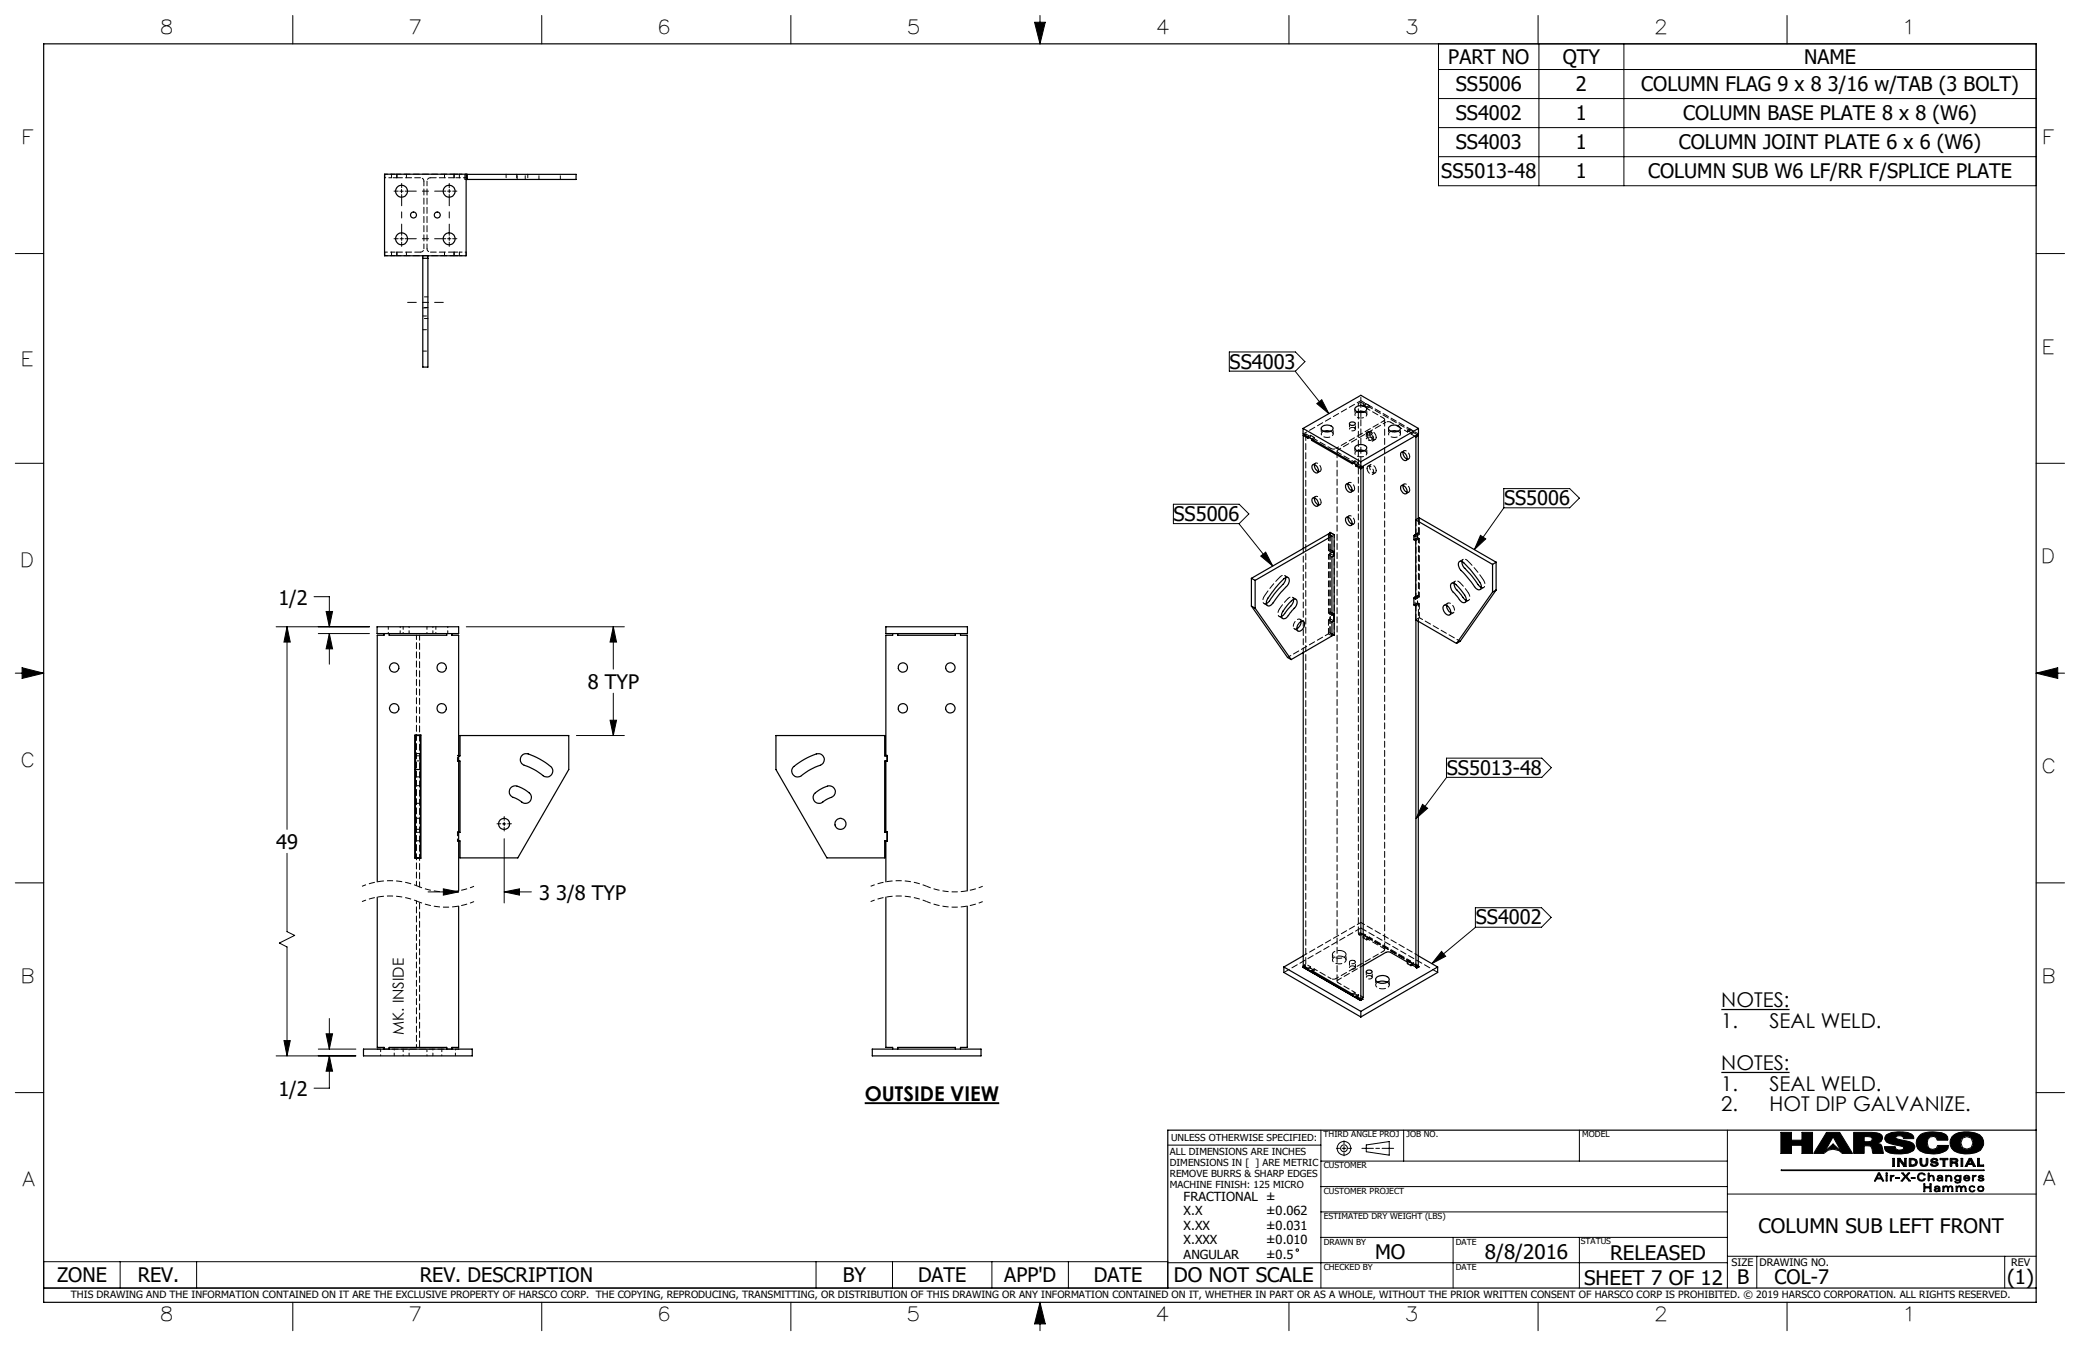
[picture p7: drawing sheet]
<svg xmlns="http://www.w3.org/2000/svg" width="432mm" height="279mm" viewBox="0 0 432 279" stroke-linecap="round" stroke-linejoin="round" font-family="sans-serif">
<g fill="none" stroke="#000" stroke-width=".21">
<path d="M60.8 3.2v5.9M112.5 3.2v5.9M164.2 3.2v5.9M214.8 4.6h2.2l-1.1 4.5zM215.9 3.2v5.9M267.6 3.2v5.9M298.6 9.1h124.1v29.5h-124.1zM298.6 14.4h124.1M319.3 3.2v5.9M319.5 9.1v29.5M337.1 9.1v29.5M371 3.2v5.9"/>
<path d="M83 39.7h.7M83.4 39.3v.7M298.6 20.5h124.1M298.6 26.5h124.1M298.6 32.5h124.1M3.2 52.6h5.9M422.7 52.6h5.9M255.2 73.1h13.7l2 2-2 1.9h-13.7zM268.9 77.1l7 8.8M3.2 96.2h5.9M273.4 83.8l1-.8 1.5 2.9zM422.7 96.2h5.9"/>
<path d="M243.6 104.7h13.6l2.1 2-2.1 2h-13.6zM257.2 108.8l7 8.7M261.7 115.4l1-.8 1.5 2.9zM307.3 111.1l1.1 .8-2.3 2.2zM312.2 101.4h13.7l2 2-2 2h-13.7zM312.2 105.4l-6.1 8.7M3.2 139.7h5.9M4.6 138.6l4.5 1.1-4.5 1.1zM57.3 130.1h19.4M59.6 130.1l.7 3.2h-1.4zM59.6 130.1v42.1M65.2 123.9h3.2v6.2"/>
<path d="M66.1 131.5h10.6M67.7 126.9h1.3l-.6 3.2zM68.4 131.5v6.4M68.4 131.5l.6 3.2h-1.3zM96.8 130.1h32.8M127.3 130.1l.7 3.2h-1.4zM127.3 130.1v8.8M422.7 139.7h5.9M422.7 139.7l4.5-1.1v2.2zM119.7 152.7h9.9M126.6 149.5h1.4l-.7 3.2zM127.3 143.9v8.8"/>
<path d="M300.3 157.4h19.8l2 1.9-2 2.1h-19.8zM59.6 177.1v16.3l1.6 .8-3.2 1.6 1.6 .8v22.6M104.3 171h.7M104.7 170.7v.7M104.7 174.1v13.3M295.3 167l1.1 .8-2.5 2.1zM300.3 161.4l-6.4 8.5M3.2 183.3h5.9M88.9 185.1h6.3M92 184.5l3.2 .6-3.2 .7zM104.7 185.1l3.1-.6v1.3zM104.7 185.1h5.6"/>
<path d="M299.3 197.5l.8 1-2.8 1.5zM306.3 188.4h13.7l2 2-2 2.1h-13.7zM306.3 192.5l-9 7.5M422.7 183.3h5.9M57.3 219.2h16.6M58.9 216h1.4l-.7 3.2zM66.1 217.8h7.8M67.7 214.6h1.3l-.6 3.2zM68.4 219.2v6.7h-3.2M68.4 211.4v6.4M68.4 219.2l.6 3.2h-1.3zM3.2 226.8h5.9"/>
<path d="M242.4 237.7h31.8M274.2 234.6v32.8M277.4 238.4h.7M278.6 238.4h.8M279 236.8v.7M279 238v.8M279 239.3v.6M279.9 238.4h.7M282.7 238.4h2.4M283.6 237.7l4.8-.7v2.8l-4.8-.7zM285.6 238.4h.8M286.9 238.4h2.4"/>
<path d="M291.4 234.6v6.4M327.9 234.6v6.4M358.6 234.6v32.8M369.7 235.1h2.2v1.6h2.2v-1.6h2.2v4.3h-2.2v-1.7h-2.2v1.7h-2.2zM379.2 235.1h2.7l2.7 4.3h-2.2a2.5 2.5 0 0 0-3.8 0h-2.1zM380.5 236l1.7 3-1.7-1.5-1.7 1.5zM384.8 235.1h3.7l1.7 .2 .5 .4 .1 .6-.3 .7-.8 .3 .7 .2 .3 .4 .3 1.5h-2.2l-.2-1-.3-.5-.6-.1h-.7v1.6h-2.2zM387 235.9l1.4 .1a.51 .51 0 0 1 0 .9l-1.4 .1zM389.7 237.3h.1M391.6 235.6a6.4 6.4 0 0 1 5.3-.2l.3 .4 .1 .6h-2.1l-.1-.4a1.07 1.07 0 0 0-1.5 .1v.1a3 3 0 0 0 1.9 .6l1.6 .5 .4 .7-.3 .8a7.4 7.4 0 0 1-4.9 .6l-.8-.5-.3-.9h2.3v.4a1.01 1.01 0 0 0 1.7-.2l-.4-.3-3.1-.8-.4-.7zM398.5 235.7a5.3 5.3 0 0 1 5.5-.2l.3 .5 .1 .7h-2.2l-.3-.6-.5-.2-.7 .1-.5 .5-.1 .7 .2 1 .4 .3 .5 .1 .8-.2 .2-.6h2.3l-.1 .6a3.9 3.9 0 0 1-2.8 1.1 4.2 4.2 0 0 1-3.5-1.1 2.19 2.19 0 0 1 .4-2.7zM405.2 235.9a5.4 5.4 0 0 1 5.8-.4 2.09 2.09 0 0 1 .8 2.2l-.7 1.1a5.9 5.9 0 0 1-5.4 .1 2.08 2.08 0 0 1-.5-3z"/>
<path d="M407.4 236.3l.9-.4 .9 .4 .4 .9-.4 1-.9 .3-.9-.3-.3-1zM422.7 226.8h5.9M274.2 256.9h84.4M274.2 251.6h84.4M274.2 246.3h84.4M274.2 241h84.4M301.7 256.9v10.5M327.9 256.9v10.5M358.6 247.9h64.1M369.8 242.9h42.1v.1h-42.1zM389.9 243.5h.3l.9 1.6h-.3l-.2-.4h-1l-.2 .4h-.3zM390.1 243.7l.4 .8h-.8z"/>
<path d="M391.5 244h.3v1.1h-.3zM391.5 243.5h.3v.2h-.3zM392.4 244h.2v.2l.2-.2h.4v.2l-.5 .1-.1 .8h-.2zM392.6 244.2h.1M392.9 240.5h.4v1.6h-.4zM393.6 244.4h.7v.2h-.7zM393.9 240.5h.5l1 1.2v-1.2h.3v1.6h-.5l-.9-1.3v1.3h-.4zM394.3 240.8h.1M394.8 243.5h.3l.5 .6 .5-.6h.4l-.7 .7 .8 .9h-.3l-.7-.7-.6 .7h-.3l.7-.9zM396.3 240.5a1.61 1.61 0 0 1 1.7 .5v.3l-.1 .5-.8 .3h-.8zM396.7 240.7a.62 .62 0 0 1 .8 .2 .62 .62 0 0 1 0 .7l-.8 .2zM396.8 244.4h.7v.2h-.7z"/>
<path d="M398.3 243.7a.87 .87 0 0 1 1.4 .2l-1-.2-.3 .2-.1 .4 .2 .5 .5 .2 .4-.3h.3l-.3 .4-.4 .1-.5-.1-.4-.3-.1-.5zM398.6 240.5h.4v1l.1 .3 .3 .1 .3-.1 .2-.4v-.9h.3v.9l-.2 .5a.93 .93 0 0 1-1.4-.4zM399.4 245.7h.2v.6h1v-.6h.3v1.7h-.3v-.8h-1v.8h-.2zM400.3 243.5h.2v.7l.5-.3a.79 .79 0 0 1 .4 1.2h-.1a.87 .87 0 0 0-.3-1 .85 .85 0 0 0-.5 1h-.2zM400.5 244.2h.1M400.9 240.7l.5-.3 .7 .1 .2 .4h-.4l-.1-.2h-.3l-.3 .2 .2 .2 .8 .2 .2 .4-.1 .2-.6 .2-.7-.1-.2-.4h.3l.4 .3 .5-.1v-.2l-1-.3-.2-.2zM401.7 246.3a.67 .67 0 0 1 1 .3v.7h-.2v-.1l-.7 .2-.2-.2v-.3l.1-.2 .8-.1-.1-.2-.3-.1-.5 .2zM402.4 244.7l.7-.1-.1 .3-.2 .1h-.3zM402.5 246.8h.1M402.5 246.8l-.8 .2 .2 .2h.3l.2-.1 .1-.3M402.5 247.2h.1M402.8 240.5h1.6v.2h-.6v1.4h-.4v-1.4h-.6z"/>
<path d="M403.1 244.6h.1M403.1 244.4l-.1-.2-.3-.1-.5 .2v-.2l.6-.2 .4 .2 .1 1h-.2v-.1M403.1 244.4l-.8 .1-.2 .3 .3 .3 .3 .1 .4-.2M403.1 244.4h.1M403.1 245h.1M403.5 246.4v-.2h-.2v1.1h.2l.1-.8 .4-.2 .3 .4v.6h.2l.1-.8 .3-.2 .3 .4v.6h.2l-.1-1-.5-.1-.3 .3M403.5 246.4l.5-.3 .4 .4M403.5 246.4h.1M403.9 244h.2v.2l.4-.3 .5 .2 .2 .4v.6h-.2l-.2-.9-.2-.1-.3 .1-.2 .9h-.2zM404.1 244.2h.1M404.4 246.5h.1M404.8 240.5a1.96 1.96 0 0 1 1.6 .2l-.1 .5-.3 .1 .4 .2 .1 .6h-.4a.61 .61 0 0 0-.7-.7h-.2v.7h-.4z"/>
<path d="M405.2 240.7l.8 .1v.3l-.8 .1zM405.9 244.1l.5-.2 .5 .3v-.2h.2v1l-.2 .5-.5 .1-.5-.1-.1-.3 .8 .2 .2-.1 .1-.4-.5 .2-.5-.2-.2-.4zM406 241.3h.1M406.1 244.2l.3-.1 .4 .1 .1 .3-.1 .3-.4 .2-.3-.2-.1-.3zM406.3 246.4v-.2h-.3l.1 1.1h.2l.1-.8 .3-.2 .3 .4v.6h.2l.1-.8 .4-.2 .3 .4v.6h.2l-.2-1-.4-.1-.4 .3M406.3 246.4l.4-.3 .5 .4M406.3 246.4h.1M407.1 240.5h.4v1.6h-.4zM407.2 246.5h.1M407.9 244.1l.4-.2 .5 .2 .1 .5h-1.1l.2 .3 .3 .1 .6-.2-.1 .2-.7 .1-.4-.2v-.6zM408 244.2l.3-.1 .4 .4h-.8zM408.8 240.5h.5l.8 1.6h-.5l-.1-.4h-1l-.2 .4h-.3z"/>
<path d="M408.9 246.3l.5-.2 .4 .1 .2 .3-.8-.2-.2 .2-.1 .3 .2 .4 .3 .1 .6-.2-.2 .2-.7 .1-.3-.3zM409 240.8l.3 .7h-.6zM409.5 244h.2v.2l.5-.2v.2l-.4 .1-.1 .8h-.2zM409.7 244.2h.1M410.5 240.5h.4v1.3h.9v.3h-1.3zM410.7 246.3l.5-.1 .5 .1 .2 .5-.2 .4-.5 .2-.5-.2-.2-.4zM410.7 244.2a.74 .74 0 0 1 1.1-.1v.2l-.5-.2-.4 .2 .7 .2 .3 .3a.76 .76 0 0 1-1.1 .3l-.2-.3 .8 .2 .2-.2a.87 .87 0 0 1-.9-.6zM410.8 246.5l.4-.2 .4 .2 .1 .3-.1 .3-.4 .1-.4-.1-.1-.3zM9.1 261.9h233.3v5.5h-233.3zM24.9 261.9v5.5M40.8 261.9v5.5M60.8 270.3v5.9"/>
<path d="M112.5 270.3v5.9M164.2 270.3v5.9M169.4 261.9v5.5M185.3 261.9v5.5M205.9 261.9v5.5M215.9 270.3v5.9M215.9 270.3l1.1 4.5h-2.2zM221.8 261.9v5.5M242.4 262.1h116.2M267.6 270.3v5.9M319.3 270.3v5.9M358.6 260.8h64.1"/>
<path d="M364.7 260.8v6.6M371 270.3v5.9M416.2 260.8v6.6"/>
<circle cx="279" cy="238.4" r=".71"/>
<circle cx="279" cy="238.4" r="1.41"/>
<circle cx="269.3" cy="259.5" r=".25"/>
</g>
<g fill="none" stroke="#000" stroke-width=".25">
<path d="M9.1 9.1h413.6v261.2h-413.6zM96.8 36.2v16.9h-17v-16.9h39.8v1.1h-22.8M97 36.2v1.1M87.8 53.1v23.1h1v-23.1M87.8 53.6h1M270.5 88.9v1.2l12 6.9M270.5 88.9l12 6.9M270.5 88.9l12-6.8 12 6.8M270.5 90.4l1 .6v-.3M270.5 90.4v23.4M270.8 90.2l-.3 .2M272.3 91.1v.3"/>
<path d="M272.3 91.4l8.4 4.9v-.3M272.5 96.5a1.09 1.09 0 0 1 1 1.6 1.14 1.14 0 0 1-1-1.6zM272.5 91.3l-.2 .1M272.9 96.4a1.38 1.38 0 0 0 .8 1.5M274.4 88.7a1.56 1.56 0 0 1 2.4 .2 1.46 1.46 0 0 1-2.4 .4l-.1-.2zM274.8 89.5l.6-.1 .8 .1M280.2 87.8a.66 .66 0 0 1 1.1 .3 .68 .68 0 0 1-.6 .2 .68 .68 0 0 1-.6-.5zM281.4 84.5a1.62 1.62 0 0 1 2.3 .4 1.42 1.42 0 0 1-2.4 0zM281.4 92.6a1.58 1.58 0 0 1 2.3 .3 1.43 1.43 0 0 1-2.4 .2zM281.5 96.4v.3M281.5 96.7l1 .6M281.7 96.6l-.2 .1"/>
<path d="M281.8 93.6l.6-.2 .8 .2M281.8 85.5l.6-.1 .8 .1M282 85.4v.2M282.5 95.8v1.2M282.5 97.3v110M282.8 96.9l.2 .1M283 97l-.5 .3M283 97v110l-.5 .3M283.6 89.9a.67 .67 0 0 1 .7-.3 .67 .67 0 0 1 .5 .5 .68 .68 0 0 1-.6 .2 .68 .68 0 0 1-.6-.4zM288.4 88.6a1.58 1.58 0 0 1 2.3 .3 1.46 1.46 0 0 1-2.3 .4l-.1-.5zM288.7 89.5l.6-.1 .9 .1M290.9 93.9a1.04 1.04 0 0 1 1 .5 1.04 1.04 0 0 1 0 1.2 1.23 1.23 0 0 1-1-1.7z"/>
<path d="M291.3 93.9a1.38 1.38 0 0 0 .8 1.4M293.7 90.6l.2 .1M293.9 90.7v17.2M294.2 90.2l.2 .2M294.4 90.4l-.5 .3M294.4 90.4v17.2M294.5 88.9v1.2l-12 6.9M294.5 88.9l-12 6.9M266.9 119.9a2.79 2.79 0 0 1-1.3 2.2l-2.2 2.8-.5 .4M272.4 103.5a.81 .81 0 0 1 .9 0 .81 .81 0 0 1 .3 .8 .52 .52 0 0 1-.1 .8 .52 .52 0 0 1-.8-.4 1.23 1.23 0 0 1-.3-1.2zM272.9 103.4a1.38 1.38 0 0 0 .8 1.4M276.1 111v-.5l.9 .5v20.9l-.5-.3"/>
<path d="M276.5 111.3v3.4l.4-.2M276.5 111.3l-15.9 9.2M276.5 111.3l-.7-.5-16 9.3M276.5 114.3l.4 .2M276.9 114.5v.9l-.4 .2v12.1l.4-.2M279.5 100.5a1.09 1.09 0 0 1 1 1.7 1.14 1.14 0 0 1-1-1.7zM279.5 107.4a1.09 1.09 0 0 1 1 1.7 1.14 1.14 0 0 1-1-1.7zM279.9 100.5a1.38 1.38 0 0 0 .8 1.4M279.9 107.4a1.38 1.38 0 0 0 .8 1.4M290.9 100.9a1.04 1.04 0 0 1 1 .5 1.04 1.04 0 0 1 0 1.1 1.23 1.23 0 0 1-1-1.6zM291.3 100.8a1.38 1.38 0 0 0 .8 1.4M293.5 111.2v.8l.4 .3v12.1l-.4-.3"/>
<path d="M293.7 111l.2 .1M293.8 111l-.3 .2M293.9 107.9l15.9 9.3M293.9 107.9l.7-.4 16 9.2M293.9 107.9v3.5l-.4-.2M302.9 116.6l.4-.1 .4 .2 1.5 1.5 2 2.7a.95 .95 0 0 1-.2 1.5l-.6-.3-2.3-2.9a2.85 2.85 0 0 1-1.3-1.9zM303.5 116.6a2.18 2.18 0 0 0 .9 1.8l1.5 1.6a4.9 4.9 0 0 0 1.6 2M309.8 117.2v5.7M310.6 116.7l-.8 .5M310.6 116.7v5.8M78.3 130.1h16.9v1.4h-16.9zM79.7 131.5v.4h-1.4v51.2"/>
<path d="M80.8 131.5v.4h11.9v-.4M93.8 131.5v.4h1.4v53M183.9 130.1h16.9v1.4h-16.9zM185.3 131.5v.4h-1.4v25M186.4 131.5v.4h11.9v-.4M199.4 131.5v.4h1.4v53M259.8 125.8l.8 .5M259.8 120.1v5.7M259.8 120.1l.8 .4M259.8 125.8l7.5 10.7 .7 .4M260.6 126.3l7.4 10.6M260.6 120.5v5.8"/>
<path d="M266.1 120.6l.4-.4a.68 .68 0 0 1 1-.2 .68 .68 0 0 1 0 1l-.3 .6-1.9 2.2a4.6 4.6 0 0 1-1.7 2 .69 .69 0 0 1-.7-.4 .69 .69 0 0 1 .1-.8l1.8-2.5zM267.7 125.2a1.15 1.15 0 0 1 1.4-.7 1.81 1.81 0 0 1-.7 2.1l-.5 .6a1.62 1.62 0 0 1-1.6 1.2 1.29 1.29 0 0 1 .3-1.8zM268.5 124.4a2.99 2.99 0 0 1-1.2 2.1l-.9 1.2-.4 .3M269.8 129.2a.6 .6 0 0 1 .9-.2 .6 .6 0 0 1 .1 .9 1.24 1.24 0 0 1-1.4 1.1 1.35 1.35 0 0 1 .4-1.8zM270.1 129a1.71 1.71 0 0 1-.9 1.5M270.5 135.5v64.9l1 .6v.3l.8 .4M276.5 127.2l.4 .3M276.9 127.5v1.4l-.4 .2v2.9l-8.5 4.9M293.5 124.1v1.5l.4 .2v2.9l8.5 4.9M293.7 124h.2M293.8 124l-.3 .1M293.9 128.7v72"/>
<path d="M294.4 129v71.4l-.5 .3M299.8 125.7a1.33 1.33 0 0 1 1.2 1.9 1.36 1.36 0 0 1-1.2-1.9zM300.3 125.7a1.77 1.77 0 0 0 .9 1.5M301.3 121.1a.86 .86 0 0 1 1.2 .5l.9 1.1a2.26 2.26 0 0 1 .9 2.1 .7 .7 0 0 1-1.2-.2l-1.1-1.3a1.81 1.81 0 0 1-.7-2.2zM301.9 121.1a2.97 2.97 0 0 0 1.2 2.1l.7 1 .6 .4M309.8 122.9l-7.4 10.7M310.6 122.5l-.8 .4M310.6 122.5l-7.5 10.6-.7 .5M86.1 152.6h1.3v25.6h-1.3zM86.2 152.7h1.1v25.4h-1.1zM86.2 159.7h1.1M95.2 156.9h.3v-4.2h22.6v7l-10.6 18.4h-12v-3.5h-.3"/>
<path d="M95.2 158h.3v14.8h-.3M108.4 156.8l.6-.3a10.3 10.3 0 0 1 4.8 2.2 1.41 1.41 0 0 1 .9 1.8 1.32 1.32 0 0 1-1.2 .8 1.32 1.32 0 0 1-1.2-.6 13.7 13.7 0 0 0-3.7-2 1.24 1.24 0 0 1-.2-1.9zM164.6 159.2a13 13 0 0 1 5.3-2.7 1.29 1.29 0 0 1 1.2 1.3 1.29 1.29 0 0 1-1.3 1.2 12.1 12.1 0 0 0-3.6 2.1 1.26 1.26 0 0 1-1.6-.3 1.26 1.26 0 0 1 0-1.6zM183.9 158v14.8M183.9 156.8h.3v1.2h-.3M184.2 156.9h-.5v-4.2h-22.6v7l10.6 18.4h12v-3.5h.5M184.2 158h-.5v14.8h.5M106.1 163.5a1.72 1.72 0 0 1 2.2 .1 3.7 3.7 0 0 1 2 1.7 1.31 1.31 0 0 1-.9 1.4 1.31 1.31 0 0 1-1.5-.5l-.7-.4a1.79 1.79 0 0 1-1.5-1.3l.1-.7zM169.1 164.7l1-.8a2.63 2.63 0 0 1 2.8-.6 1.3 1.3 0 0 1 .4 1.5 1.3 1.3 0 0 1-1.2 .9l-.7 .4a1.83 1.83 0 0 1-1.9 .6 1.25 1.25 0 0 1-.4-2zM183.9 174.6v8.5M183.9 172.7h.3v1.9h-.3M78.3 186.2v31.2h1.4v.4"/>
<path d="M95.2 188.1v29.3h-1.4v.4M183.9 186.2v31.2h1.4v.4M200.8 188.1v29.3h-1.4v.4M270.5 198.4l-4 2.3M294.4 198.4l4.1 2.3M75.5 217.8h22.5v1.4h-22.5zM80.8 217.8v-.4h11.9v.4M181.1 217.8h22.6v1.4h-22.6zM186.4 217.8v-.4h11.9v.4M266.5 200.7v1.2l16 9.2M266.5 200.7l16 9.2M270.5 200.8l.3-.2-.2 .2"/>
<path d="M270.6 200.8h.1M270.6 200.8l11.8 6.8M270.8 200.6l-.4 .2 12 6.9 .4-.3M272.3 201.7v-.3l8.4 4.9v.3l.8 .4M272.5 201.6l-.2 .1M281.5 207v-.2l1 .5M281.7 206.9l-.2 .1M282.4 207.6h.1M282.5 209.9v1.2M282.8 207.4h.1M282.8 207.4l-.4 .2M283 200.4l4.7-2.7 .6-.1 3.9 2.1v.3l.7 .4"/>
<path d="M283.7 201.5a.66 .66 0 0 1 1.1 .3 .69 .69 0 0 1-1.2-.2zM285.8 202.9a1.81 1.81 0 0 1 2.6 .3 1.56 1.56 0 0 1-2.3 .7 .62 .62 0 0 1-.3-1zM286 203.9a2.3 2.3 0 0 1 2 0M292.9 200.4v-.2l1 .5M293.2 200.3l-.3 .1M294.2 200.6l.2 .1M294.4 200.7h.1M294.4 200.7l-.4 .2 .5-.2-.2-.2 .2 .2M298.5 200.7v1.2l-16 9.2M298.5 200.7l-16 9.2M422.7 234.6h-180.3v32.8M9.1 267.4h413.6"/>
<circle cx="83.4" cy="39.7" r="1.23"/>
<circle cx="93.2" cy="39.7" r="1.23"/>
<circle cx="83.4" cy="49.6" r="1.23"/>
<circle cx="85.8" cy="44.6" r=".61"/>
<circle cx="90.8" cy="44.6" r=".61"/>
<circle cx="93.2" cy="49.6" r="1.23"/>
<circle cx="81.8" cy="138.6" r=".98"/>
<circle cx="91.7" cy="138.6" r=".98"/>
<circle cx="187.4" cy="138.6" r=".98"/>
<circle cx="197.3" cy="138.6" r=".98"/>
<circle cx="81.8" cy="147" r=".98"/>
<circle cx="91.7" cy="147" r=".98"/>
<circle cx="187.4" cy="147" r=".98"/>
<circle cx="197.3" cy="147" r=".98"/>
<circle cx="104.6" cy="171" r="1.14"/>
<circle cx="174.5" cy="171" r="1.14"/>
</g>
<path d="M215.9 270.3l-1.1 4.5h2.2zM214.8 4.6h2.2l-1.1 4.5zM4.6 138.6l4.5 1.1-4.5 1.1zM422.7 139.7l4.5-1.1v2.2zM369.7 235.1v4.3h2.2v-1.7h2.2v1.7h2.2v-4.3h-2.2v1.6h-2.2v-1.6zM387 235.9l1.4 .1 .3 .6-.5 .4h-1.2zM384.8 235.1v4.3h2.2v-1.6l1.4 .1 .4 1.5h2.2l-.4-1.7-.4-.3-.5-.1a1.15 1.15 0 0 0 1.1-1.2 1.41 1.41 0 0 0-1.7-1zM391.6 235.6a1.12 1.12 0 0 0-.2 1.2 1.12 1.12 0 0 0 1.1 .7l1.8 .3a.72 .72 0 0 1 .9 .5 1.03 1.03 0 0 1-1.7-.1v-.2h-2.3a1.46 1.46 0 0 0 1.7 1.5 7.2 7.2 0 0 0 4.2-.6 1.1 1.1 0 0 0 .3-1.2 1.1 1.1 0 0 0-1-.7l-2.1-.5a.58 .58 0 0 1-.7-.5l.4-.2h.6l.5 .2 .1 .4h2.1v-.2a1.62 1.62 0 0 0-1.8-1.2 6.2 6.2 0 0 0-3.9 .6zM398.3 235.9a2.19 2.19 0 0 0-.3 2.3 2.19 2.19 0 0 0 2 1.2 4.7 4.7 0 0 0 4.3-.9l.2-.7h-2.3a1.07 1.07 0 0 1-1.7 .6 1.38 1.38 0 0 1-.4-1.6 1.38 1.38 0 0 1 1.5-.9l.4 .3 .2 .5h2.2v-.5a1.37 1.37 0 0 0-1.6-1.1 6 6 0 0 0-4.3 .6zM407 237.2a1.3 1.3 0 0 1 2.6 0 1.3 1.3 0 0 1-2.6 0zM405.5 235.7a2.15 2.15 0 0 0-.6 2.3 2.15 2.15 0 0 0 2 1.4 5.7 5.7 0 0 0 4.4-.7 2.15 2.15 0 0 0 .3-2.3 2.15 2.15 0 0 0-1.8-1.3l-1.2-.2a4.6 4.6 0 0 0-3.1 .8zM379.2 235.1l-2.7 4.3h2.1a2.5 2.5 0 0 1 3.8 0h2.2l-2.7-4.3zM380.5 236l1.7 3-1.7-1.5-1.7 1.5zM392.9 240.5v1.6h.4v-1.6zM393.9 240.5v1.6h.4v-1.3l.9 1.3h.5v-1.6h-.3v1.2l-1-1.2zM396.7 240.7h.5l.4 .2 .1 .5-.3 .4h-.7zM396.3 240.5v1.6h.9a.83 .83 0 0 0 .8-.9 .83 .83 0 0 0-.9-.7zM398.6 240.5v1.1a.86 .86 0 0 0 .9 .5 .86 .86 0 0 0 .7-.7v-.9h-.3l-.1 1.2-.3 .2-.4-.1-.1-1.3zM400.9 240.7l-.1 .1a.53 .53 0 0 0 .6 .6l.4 .1a.27 .27 0 0 1 .1 .4 .27 .27 0 0 1-.4 0l-.4-.3h-.3a.86 .86 0 0 0 .8 .5 .86 .86 0 0 0 .8-.6l-.3-.3-.7-.1a.29 .29 0 0 1 0-.5 .29 .29 0 0 1 .4 .2l.1 .1h.4a.84 .84 0 0 0-1.4-.2zM402.8 240.5v.2h.6v1.4h.4v-1.4h.6v-.2zM405.2 240.7l.8 .1a.25 .25 0 0 1 0 .3 .25 .25 0 0 1-.3 .1h-.5zM404.8 240.5v1.6h.4v-.7l.7 .1 .2 .6h.4l-.1-.6-.4-.2 .4-.2v-.4l-.5-.2zM407.1 240.5v1.6h.4v-1.6zM409 240.8l.3 .7h-.6zM408.8 240.5l-.8 1.6h.3l.2-.4h1l.1 .4h.5l-.8-1.6zM410.5 240.5v1.6h1.3v-.3h-.9v-1.3zM390.1 243.7l.4 .8h-.8zM389.9 243.5l-.8 1.6h.3l.2-.4h1l.2 .4h.3l-.9-1.6zM391.5 243.5v.2h.3v-.2zM369.8 242.9v.1h42.1v-.1zM391.5 244v1.1h.3v-1.1zM392.4 244v1.1h.2l.1-.7 .5-.2v-.2h-.3l-.3 .2v-.2zM393.6 244.4v.2h.7v-.2zM394.8 243.5l.6 .7-.7 .9h.3l.6-.7 .7 .7h.3l-.8-.9 .7-.7h-.4l-.5 .6-.5-.6zM396.8 244.4v.2h.7v-.2zM398.3 243.6l-.3 .8a.87 .87 0 0 0 .7 .8 .87 .87 0 0 0 1-.5h-.3l-.2 .3h-.3a.67 .67 0 0 1-.6-.9 .67 .67 0 0 1 1.1-.2h.3a.86 .86 0 0 0-1.4-.3zM400.3 243.5v1.6h.2v-.7l.4-.3 .4 .2v.8h.2v-.9l-.6-.3-.4 .3v-.7zM402.4 244.7l.3-.1a.23 .23 0 0 1 .4 .1 .23 .23 0 0 1-.2 .3h-.3a.22 .22 0 0 1-.2-.1 .22 .22 0 0 1 0-.2zM402.3 244.1l-.1 .2 .3-.2 .4 .1a.2 .2 0 0 1 .1 .3 .2 .2 0 0 1-.3-.1l-.5 .1-.1 .5 .3 .2 .7-.2v.1h.2l-.1-1-.3-.2zM403.9 244v1.1h.2v-.6l.3-.4 .5 .1 .1 .9h.2l-.1-1-.6-.2-.4 .3v-.2zM406 244.1l-.1 .1a.6 .6 0 0 0 .1 .8 .6 .6 0 0 0 .9-.1l-.1 .4-.2 .1h-.4l-.2-.2-.2 .1 .4 .3 .8-.2 .1-.3v-1.1h-.2v.2a.7 .7 0 0 0-.9-.1zM406 244.5a.45 .45 0 0 1 .9 0 .45 .45 0 0 1-.9 0zM408 244.2l.5-.1 .2 .4h-.8zM407.8 244.1l-.2 .6a.67 .67 0 0 0 .6 .5 .67 .67 0 0 0 .7-.4l-.8 .2-.3-.4h1.1a.67 .67 0 0 0-.4-.6 .67 .67 0 0 0-.7 .1zM409.5 244v1.1h.2v-.7l.5-.2v-.2h-.3l-.2 .2v-.2zM410.8 244.1a.38 .38 0 0 0 0 .4 .38 .38 0 0 0 .4 .2h.2a.21 .21 0 0 1 .2 .3 .21 .21 0 0 1-.4 0l-.6-.2 .2 .3 .5 .1a.37 .37 0 0 0 .5-.2 .37 .37 0 0 0-.2-.5l-.4-.1a.21 .21 0 0 1-.2-.3 .21 .21 0 0 1 .3 0l.5 .2-.4-.4zM399.4 245.7v1.7h.2v-.8h1v.8h.3v-1.7h-.3v.6h-1v-.6zM401.8 246.9l.4-.1a.24 .24 0 0 1 .3 .3 .24 .24 0 0 1-.4 .1l-.3-.1zM401.7 246.3l-.1 .2 .5-.2 .3 .1a.23 .23 0 0 1 0 .3 .23 .23 0 0 1-.3 0 .41 .41 0 0 0-.6 .4 .41 .41 0 0 0 .7 .3l.3-.2v.1h.2v-.9l-.3-.2zM409 246.2l-.2 .3v.5l.4 .4h.6l.2-.3-.5 .2-.3-.1-.3-.3 .1-.4 .5-.2 .5 .2a.62 .62 0 0 0-1-.3zM410.7 246.7a.5 .5 0 0 1 1 0 .5 .5 0 0 1-1 0zM410.5 246.8a.65 .65 0 0 0 1.3 0 .65 .65 0 0 0-1.3 0zM403.3 246.2h.2v.2l.5-.3 .4 .4 .4-.3h.4l.2 .3v.8h-.2v-.8l-.2-.2-.5 .3v.7h-.2v-.7l-.3-.3-.4 .2-.1 .8h-.2zM406 246.2h.3v.2l.5-.3 .4 .4 .3-.3h.5l.2 .4v.7h-.2v-.7l-.3-.3-.4 .2-.1 .8h-.2v-.7l-.3-.3-.4 .3v.7h-.2z" fill-rule="evenodd" fill="#000"/>
<path d="M179.5 229h27.9" fill="none" stroke="#000" stroke-width=".4"/>
<path d="M357.3 209.6h14.2M357.3 222.6h14.2" fill="none" stroke="#000" stroke-width=".26"/>
<path d="M86.8 187.1a15.1 15.1 0 0 0-11.6 0M86.8 184a15.1 15.1 0 0 0-11.6 0M98.4 187.1a15.1 15.1 0 0 1-11.6 0M98.4 184a15.1 15.1 0 0 1-11.6 0M192.4 187.1a15.1 15.1 0 0 0-11.7 0M192.4 184a15.1 15.1 0 0 0-11.7 0M204 187.1a15.1 15.1 0 0 1-11.6 0M204 184a15.1 15.1 0 0 1-11.6 0" fill="none" stroke="#000" stroke-width=".21" stroke-dasharray="1.3 .6" stroke-dashoffset=".4" stroke-linecap="butt"/>
<path d="M92 62.8h-7.4" fill="none" stroke="#000" stroke-width=".21" stroke-dasharray="15.2 1.3 1.3 1.3" stroke-dashoffset="13.4"/>
<g fill="none" stroke="#000" stroke-width=".21" stroke-dasharray="15.2 1.3 1.3 1.3">
<path d="M82.7 39.7h-.9M83.4 39v-.9M93.3 39.7v-.4M93.3 39.7h-.4M93.3 39.7v.3M93.3 39.7h.3M93.3 39v-.9M94 39.7h.8M82.7 49.6h-.9M83.4 49.6v-.4M83.4 49.6h-.4M83.4 49.6v.3"/>
<path d="M83.4 49.6h.3M83.4 50.3v.8M93.3 49.6v-.4M93.3 49.6h-.4M93.3 49.6v.3M93.3 49.6h.3M93.3 50.3v.8M94 49.6h.8M104 171h-.8M104.7 170.3v-.8M104.7 171.7v.8M105.4 171h.8"/>
</g>
<path d="M84.1 39.7h8.5M83.4 48.8v-8.4M84.1 49.6h8.5M93.3 48.8v-8.4" fill="none" stroke="#000" stroke-width=".21" stroke-dasharray="15.2 1.3 1.3 1.3" stroke-dashoffset="12.9"/>
<path d="M59.6 130.1l.7 3.2h-1.4zM58.9 216h1.4l-.7 3.2zM104.7 185.1l3.1-.6v1.3zM92 184.5l3.2 .6-3.2 .7zM127.3 130.1l.7 3.2h-1.4zM126.6 149.5h1.4l-.7 3.2zM67.7 214.6h1.3l-.6 3.2zM68.4 219.2l.6 3.2h-1.3zM68.4 131.5l.6 3.2h-1.3zM67.7 126.9h1.3l-.6 3.2zM273.4 83.8l1-.8 1.5 2.9zM261.7 115.4l1-.8 1.5 2.9zM307.3 111.1l1.1 .8-2.3 2.2zM295.3 167l1.1 .8-2.5 2.1zM299.3 197.5l.8 1-2.8 1.5z" fill="#000"/>
<path d="M282.5 83.5v12.3M87.1 131.8v52.3M265.6 126.4l1.8-2.2M268.5 130a1.36 1.36 0 0 1 1.4-1.4l.2 .4M301.9 126.7a1.36 1.36 0 0 0-1.4-1.5l-.2 .5M304.8 123.1l-1.8-2.2" fill="none" stroke="#000" stroke-width=".21" stroke-dasharray="1.3 .6" stroke-dashoffset=".2"/>
<g fill="none" stroke="#000" stroke-width=".21" stroke-dasharray="1.3 .6" stroke-dashoffset=".4">
<path d="M79.9 36.2v.7M81.3 36.2v.7M82.3 36.2v.7M82.3 36.2h12M82.4 36.2v.7M84.4 36.9v-.7M92.3 36.2v.7M94.2 36.9v-.7M94.3 36.2v.7M95.4 36.2v.7M96.5 36.9v-.7M96.8 36.2v.7"/>
<path d="M79.9 52.3v.8M81.3 52.3v.8M82.3 52.3v.8M82.3 53.1h12M82.4 52.3v.8M84.4 53.1v-.8M92.3 52.3v.8M94.2 53.1v-.8M94.3 52.3v.8M95.4 52.3v.8M96.8 52.3v.8M271.6 90.7l.7 .4"/>
<path d="M272.1 90.4l.7 .4M273.7 97.8h.4l.2-.4M274.3 97.4a1.11 1.11 0 0 0-1.3-1.2l-.1 .2M277.8 93.4a.3 .3 0 0 0-.2 .3 .3 .3 0 0 0 .2 .2M280.8 96l.7 .4M281.3 95.7l.7 .4M282 96.4l.8 .4M282.5 83.2l-12 6.9M283.5 83.8l.8 .4M283.7 84.5l-.7-.4M287.2 87.4a.3 .3 0 0 0 .2-.3 .3 .3 0 0 0-.2-.3M292.1 95.3l.4-.1 .2-.4"/>
<path d="M292.7 94.8a1.11 1.11 0 0 0-1.3-1.2l-.1 .2M292.7 89.1l.8 .4M292.9 89.8l-.7-.4M293.5 89.8l.7 .4M293.7 90.5l-.8-.4M294.5 90.1l-12-6.9M267.4 119.9l-.7-.4M273.7 104.8l.4-.1 .2-.4M274.3 104.3a1.11 1.11 0 0 0-1.3-1.2l-.1 .2M275.8 114.3l.7 .4M276.2 114.9v-.8M276.5 115.6l-.7-.5"/>
<path d="M276.9 115.4l-.7-.5M280.7 101.9l.4-.1 .1-.4M280.7 108.8l.4-.1 .1-.4M281.2 101.4a1.11 1.11 0 0 0-1.2-1.2l-.1 .2M281.2 108.3a1.11 1.11 0 0 0-1.2-1.2l-.1 .3M292.1 102.2l.4-.1 .2-.4M292.7 101.7a1.11 1.11 0 0 0-1.3-1.2l-.1 .3M293.9 111.4l.7-.5M293.9 112.1v11.9M294.3 110.7v.9M294.3 111.6l-.8 .4M294.5 111.8v11.9"/>
<path d="M294.7 111.8l-.8 .4M303.8 116.1l-.8 .4M86.5 131.8v52M262.4 125.3l.8 .4M265.5 127.9l.8 .5M268.7 130.5l.8 .5M269 124.4l-.7-.4M270.6 129l-.7-.4M275.8 127.2l.7 .5M275.8 131.6l.7 .4M276.5 129.1l-.7-.4M276.9 128.9l-.7-.4"/>
<path d="M293.9 124.3l.7-.4M293.9 128.7l.7-.5M294.3 125.1l-.8 .5M294.7 125.3l-.8 .5M300.6 125.2l-.8 .4M301 127.6l.7-.4M302.1 120.6l-.7 .5M304.1 125l.8-.4M307.3 122.4l.7-.5M282.5 191.5l-11.9 6.9M283 194.7l.7 .4M284.3 194.8l-.8-.4"/>
<path d="M287.2 196.8a.3 .3 0 0 1 .2 .3 .3 .3 0 0 1-.2 .3M294.5 198.4l-12-6.9M270.5 200.8l11.9 6.9M272.8 201.4l-.7-.4M277.8 204a.3 .3 0 0 1-.2-.3 .3 .3 0 0 1 .2-.3M282 206.7l-.7-.4M293.5 200.1l-.8-.4"/>
</g>
<g fill="none" stroke="#000" stroke-width=".21" stroke-dasharray="1.3 .6">
<path d="M96.5 37.2v-.3M96.5 37.2h.3M96.8 36.2h.1M87.7 53v.1M87.8 53.1h.1M88.9 53.1h.1M88.9 53v.1M271.1 90.1l-.3 .1M271.6 90.7h.1M272.1 90.4l-.5 .3M272.1 90.7v-.3M272.1 90.7l-.5 .3"/>
<path d="M272.3 91.1h.1M272.8 91.1l-.3 .1M272.8 90.8l-.5 .3M272.8 90.8v.3M273.1 96.1l-.5 .3M273.5 98.1l.6-.3M276.4 89.6l-.1-.1M280.8 96h.1M281.2 88.8a.64 .64 0 0 0-1 .4 .67 .67 0 0 0 .6 .2 .67 .67 0 0 0 .6-.4l-.2-.2M281.3 95.7l-.5 .3M281.3 96v-.3M281.3 96l-.5 .3"/>
<path d="M281.5 96.4h.1M282 96.4l-.2 .2M282 96.1l-.5 .3M282 96.1v.3M282.5 83.5l-.5 .3M282.5 97v.3M283 84.1v.3M283.4 93.6l-.2-.1M283.4 85.6l-.2-.1M283.5 83.8l-.5 .3M283.5 84.1v-.3M283.5 84.1l-.5 .3"/>
<path d="M283.7 84.8v-.3M284.3 84.5l-.6 .3M284.3 84.2l-.6 .3M284.3 84.2v.3M284.5 89.5l-.5 .3M284.5 96.5l-.5 .3M284.7 90.8a.64 .64 0 0 0-1 .4 .67 .67 0 0 0 .6 .3 .67 .67 0 0 0 .6-.5l-.2-.2M285 91.5l.5-.3M285 98.4l.5-.3M290.4 89.6l-.2-.1M291.5 93.6l-.5 .3M291.9 95.5l.6-.3"/>
<path d="M292.2 89.4v.3M292.7 89.4l-.5 .3M292.7 89.1l-.5 .3M292.7 89.4v-.3M292.9 90.1v-.3M293.5 89.8l-.6 .3M293.5 89.5l-.6 .3M293.5 89.5v.3M273.1 103.1l-.5 .3M273.5 105l.6-.3M276.1 111v20.4M276.1 110.5h.1"/>
<path d="M276.2 114.1l.3 .2M276.2 114.1l-.4 .2M276.2 114.9l-.4 .2M277 111h.1M280 100.2l-.5 .3M280 107.1l-.5 .3M280.5 102.1l.5-.3M280.5 109.1l.5-.3M291.5 100.5l-.5 .3M291.9 102.5l.6-.3M293.8 112l.5-.3M293.8 110.9l.5-.3"/>
<path d="M293.8 111l.5-.3M293.9 111v.1M293.9 112.1l-.1-.1M293.9 107.9v3.2M293.9 111.1l.6-.3M293.9 112.1l.6-.3M294.3 110.6l.2 .2M294.3 110.7l.4 .2M294.3 111.6l.4 .2M294.5 107.6v3.2M294.5 111.8l-.2-.1M276.1 131.4l.4 .2"/>
<path d="M276.1 131.4h.1M276.2 127l.3 .2M276.2 127l-.4 .2M276.2 128.5l-.4 .2M277 131.9h.1M293.8 125.5l.5-.3M293.8 123.9l.5-.3M293.8 123.9l.5-.2M293.9 124h.1M293.9 125.6l-.1-.1M293.9 124l.6-.3M293.9 125.6l.6-.3"/>
<path d="M294.3 123.6l.2 .1M294.3 123.7l.4 .2M294.3 125.1l.4 .2M294.5 125.3l-.2-.1M95 156.8h.2M95 158v-.1M95 156.9v-.1M95 157.9h.2M95 156.9h.2M95.2 158h-.2M95 172.7h.2M95 174.6v-.1"/>
<path d="M95 172.8v-.1M95 174.5h.2M95 172.8h.2M95.2 174.6h-.2M281.2 199.4a.64 .64 0 0 0-1 .4 .67 .67 0 0 0 .6 .3 .67 .67 0 0 0 .6-.5l-.2-.2M282.1 194h.1M282.2 194l.4-.2M282.2 194.1l-.1-.1M282.2 194.1v-.1M282.5 193.5l-.5 .3M282.5 192.6l-16 9.3M282.6 193.8l-.4 .3"/>
<path d="M282.6 193.8h.1M282.6 193.8l-.5 .2M283 194.4v.3M283.5 194.1l-.5 .3M283.5 194.4l-.5 .3M283.5 194.4v-.3M283.7 195.1v-.3M284.3 194.8l-.6 .3M284.3 194.5l-.6 .3M284.3 194.5v.3M292.7 199.7l-.5 .3M292.7 199.4l-.5 .3"/>
<path d="M292.7 199.7v-.3M293.5 199.8l-.6 .3M293.5 199.8v.3M78.3 217.8v-.1M78.4 217.8v-.1M95.2 217.8v-.1M270.5 200.8v-.1M270.5 200.7v.1M270.9 200.6l.1-.1M270.9 200.5l-.1 .1M270.9 200.5h.1M271 200.5h-.1"/>
<path d="M271 200.5l-.4 .3M271 200.5h.1M271.1 200.1l-.5 .3M272.1 200.7l-.5 .3M272.1 201l-.5 .3M272.1 201v-.3M272.8 201.4l-.2 .2M272.8 201.1l-.5 .3M272.8 201.1v.3M281.2 200.6a.64 .64 0 0 0-1 .3 .67 .67 0 0 0 .6 .3 .67 .67 0 0 0 .6-.4l-.2-.2M281.3 206.3l-.5 .3M281.3 206.3v-.3"/>
<path d="M281.3 206l-.5 .3M282 206.7l-.2 .2M282 206.4l-.5 .3M282 206.4v.3M282.4 207.7v-.1M282.4 207.7l.5-.3M282.9 207.4h.1M284.7 202.6a.64 .64 0 0 0-1 .4 .67 .67 0 0 0 .6 .2 .67 .67 0 0 0 .6-.4l-.2-.2M286 203.9a.66 .66 0 0 0-.4 .7 .66 .66 0 0 0 .7 .5 1.64 1.64 0 0 0 2.1-.6v-.3l-.4-.3M293.5 200.1l-.3 .2M294 200.9h.1M294.1 200.9h.1"/>
<path d="M294.1 200.9l.4-.2M294.1 200.9h-.1M294.5 200.7h.1M298.5 201.9l-16-9.3"/>
</g>
<g fill="none" stroke="#000" stroke-width=".21" stroke-dasharray="1.3 .6" stroke-dashoffset=".5">
<path d="M81.3 36.2h1M82.3 36.9h-1M94.3 36.2h1.1M95.4 36.9h-1.1M105.1 36.2v1M107.3 36.2v1M107.4 37.2v-1M109 37.2v-1M109.6 36.2v1M111.9 37.2v-1M116.3 37.2v-1M81.3 52.3h1"/>
<path d="M81.3 53.1h1M94.3 52.3h1.1M94.3 53.1h1.1M87.8 65.6h1.1M87.8 72.9h1.1M87.8 68.4h1.1M87.8 63.9h1.1M88.9 66.1h-1.1M88.9 63.8h-1.1M88.9 61.6h-1.1M272.8 91.1l3.5 2M276.3 93.1l.5 .1 .5-.1"/>
<path d="M277.8 93.9l3.5 2.1M284.3 84.5l8.4 4.9M287.2 86.8l-3.5-2M288.7 87.6l-.5-.1-.5 .1M292.2 89.7l-3.5-2.1M277 111l-.9-.5M293.8 112v-1M294.3 111.7v-1.1M262.9 125.3a.6 .6 0 0 1-.7-.2 .6 .6 0 0 1 0-.7l.3-.7M266 127.9a.6 .6 0 0 1-.7-.1 .6 .6 0 0 1 0-.8l.3-.6M275.8 131.6l-8.5 4.9M294.7 128.2l8.4 4.9"/>
<path d="M304.4 124.6a.6 .6 0 0 0 .7-.2 .6 .6 0 0 0 0-.7l-.3-.6M307.5 121.9a.6 .6 0 0 0 .7-.2 .6 .6 0 0 0 0-.7l-.2-.6M86.3 156.9h1M87.3 157.9h-1M87.3 156.4h-1M95 157.9v-1M86.3 172.8h1M86.3 161.3h1M86.3 166.7h1M86.3 172.1h1M87.3 174.5h-1M87.3 163.1h-1"/>
<path d="M87.3 169.9h-1M282.6 193.8l11.8 6.9M283.7 194.8l3.5 2M292.7 199.4l-8.4-4.9M276.3 203.1l-3.5-2M277.3 203.1l-.5 .2-.5-.2M277.8 203.4l5.2-3M281.3 206l-3.5-2M294.3 200.5l-11.7-6.7"/>
</g>
<path d="M95 174.5v-1.7" fill="none" stroke="#000" stroke-width=".21" stroke-dasharray="1.3 .6" stroke-dashoffset=".9"/>
<g fill="none" stroke="#000" stroke-width=".21" stroke-dasharray="1.3 .6" stroke-dashoffset=".7">
<path d="M79.9 36.2h1.4M81.3 36.9h-1.4M95.4 36.2h1.4M96.8 36.9h-1.4M79.9 52.3h1.4M79.9 53.1h1.4M95.4 52.3h1.4M95.4 53.1h1.4M80.6 130.1v1.4M83.1 131.5v-1.4M83.7 130.1v1.4M84.9 131.5v-1.4"/>
<path d="M88.6 130.1v1.4M89.9 131.5v-1.4M90.5 130.1v1.4M93 131.5v-1.4M276.2 128.5v-1.5M277 131.9v-20.9M294.3 123.7v1.4M294.5 125.3v3.7M86.5 187v30.4M78.3 217.8h16.9M79 217.7v1.5M81.8 219.2v-1.5"/>
<path d="M83.7 217.7v1.5M84.9 219.2v-1.5M88.6 217.7v1.5M89.9 219.2v-1.5M91.7 217.7v1.5M94.5 219.2v-1.5"/>
</g>
<path d="M271.1 90.1v110M277.6 93.7v110M275.8 110.8v3.5M294.7 107.5v3.4M262.5 123.7l1.5-2.1 1.8-1.9M308 120.4l-1.6-2.1-1.7-1.9M87.1 187.3v30.1M279 197.5a1.66 1.66 0 0 0-2.4 .6 1.66 1.66 0 0 0 2.8 .1l-.1-.4-.3-.3M279 198.7a1.66 1.66 0 0 0-2.4 .6 1.66 1.66 0 0 0 2.8 0l-.1-.4-.3-.2M287.4 197.1v-110" fill="none" stroke="#000" stroke-width=".21" stroke-dasharray="1.3 .6" stroke-dashoffset="-.1"/>
<g fill="none" stroke="#000" stroke-width=".21" stroke-dasharray="1.3 .6" stroke-dashoffset=".6">
<path d="M88 37.6a.71 .71 0 0 0-.7-.7M89.4 36.9a.71 .71 0 0 0-.8 .7M87.3 52.3a.71 .71 0 0 0 .7-.7M88.6 51.6a.71 .71 0 0 0 .8 .7M88.9 53h-1.2M271.1 90.1l1 .6M274.3 88.9v1.2M276.8 90.1v-1.2M277.3 93.1l9.9-5.7M280.1 87.9v1.2M281.3 93v1.1M281.3 84.9v1.2"/>
<path d="M281.4 89.1v-1.2M282.5 83.5l1 .6M282.5 83.2v-1.2M283 84.4l-1-.6M283.6 89.9v1.2M283.7 94.1v-1.1M283.7 86.1v-1.2M284.9 91.1v-1.2M287.7 87.6l-9.9 5.8M288.3 88.9v1.2M290.7 90.1v-1.2M269.2 130.5a.49 .49 0 0 1-.5 0 .49 .49 0 0 1-.2-.5"/>
<path d="M301.2 127.2a.49 .49 0 0 0 .5 0 .49 .49 0 0 0 .2-.5M276.6 198.1v1.2M279.4 199.3v-1.2M280.1 199.7v1.1M282 193.8l1 .6M282.6 193.8l11.6 6.8M283.5 194.1l-1-.6M287.2 197.4l-9.9 5.7M272.1 200.7l-1-.6M281.4 200.8v-1.1M283 207l-1-.6M283.6 201.7v1.2"/>
<path d="M284.9 202.9v-1.2M285.6 203.3v1.1M288.4 204.4v-1.1M294.3 200.5l-11.7-6.7M294.5 200.4l-1-.6"/>
</g>
<path d="M88.6 37.6v14M88 51.6v-14M274.8 89.5a.6 .6 0 0 0-.5 .7 .6 .6 0 0 0 .6 .5 1.32 1.32 0 0 0 1.9-.7l-.4-.4M281.8 93.5a.6 .6 0 0 0-.5 .7 .6 .6 0 0 0 .6 .5 1.32 1.32 0 0 0 1.8-.6l-.3-.5M281.8 85.5a.6 .6 0 0 0-.5 .6 .6 .6 0 0 0 .6 .6 1.32 1.32 0 0 0 1.8-.7l-.3-.4M288.8 89.5a.6 .6 0 0 0-.5 .7 .6 .6 0 0 0 .6 .5 1.32 1.32 0 0 0 1.8-.7l-.3-.4M270.6 113.8v21.6M275.8 115.1v12.1M294.7 111.8v12.1" fill="none" stroke="#000" stroke-width=".21" stroke-dasharray="1.3 .6" stroke-dashoffset=".3"/>
<path d="M87.3 36.9h-5M94.3 36.9h-4.9M82.3 52.3h5M89.4 52.3h4.9M283.8 97.2a.5 .5 0 0 1 .4-.5 .5 .5 0 0 1 .6 .4 .84 .84 0 0 1 0 1.4 1.35 1.35 0 0 1-1-1.3M283.8 90.3a.5 .5 0 0 1 .4-.5 .5 .5 0 0 1 .6 .4 .84 .84 0 0 1 0 1.4 1.35 1.35 0 0 1-1-1.3M285.7 90.8a1.11 1.11 0 0 0-1.2-1.2 1.15 1.15 0 0 0 1 1.6l.2-.4M285.7 97.7a1.11 1.11 0 0 0-1.2-1.2 1.15 1.15 0 0 0 1 1.6l.2-.4M275.8 128.7v2.9M293.9 125.6v3.1M294.7 125.3v2.9" fill="none" stroke="#000" stroke-width=".21" stroke-dasharray="1.3 .6" stroke-dashoffset=".1"/>
<path d="M282 83.8v1.6M265.8 119.7a.6 .6 0 0 1 .6-.3 .6 .6 0 0 1 .5 .5M304.7 116.4a.6 .6 0 0 0-.7-.4 .6 .6 0 0 0-.5 .5M267.4 124.2a.6 .6 0 0 1 .6-.3 .6 .6 0 0 1 .5 .5M293.8 125.5v-1.5M294.3 125.2v-1.6M303 120.9a.6 .6 0 0 0-.6-.4 .6 .6 0 0 0-.5 .6" fill="none" stroke="#000" stroke-width=".21" stroke-dasharray="1.3 .6" stroke-dashoffset=".8"/>
<path d="M282 85.5v108.3" fill="none" stroke="#000" stroke-width=".21" stroke-dasharray="1.3 .6" stroke-dashoffset="-.2"/>
<g font-size="4.2">
<text x="300.7" y="13.3">PART NO</text>
<text x="324.4" y="13.3">QTY</text>
<text x="374.5" y="13.3">NAME</text>
<text x="302.2" y="18.9">SS5006</text>
<text x="327.2" y="18.9">2</text>
<text x="340.7" y="18.9">COLUMN FLAG 9 x 8 3/16 w/TAB (3 BOLT)</text>
<text x="302.2" y="25">SS4002</text>
<text x="327.2" y="25">1</text>
<text x="349.4" y="25">COLUMN BASE PLATE 8 x 8 (W6)</text>
<text x="302.2" y="31">SS4003</text>
<text x="327.2" y="31">1</text>
<text x="348.5" y="31">COLUMN JOINT PLATE 6 x 6 (W6)</text>
<text x="299.2" y="37">SS5013-48</text>
<text x="327.2" y="37">1</text>
<text x="342.1" y="37">COLUMN SUB W6 LF/RR F/SPLICE PLATE</text>
<text x="255.3" y="76.5">SS4003</text>
<text x="312.2" y="104.9">SS5006</text>
<text x="243.6" y="108.2">SS5006</text>
<text x="57.8" y="125.5">1/2</text>
<text x="122" y="143">8 TYP</text>
<text x="300.4" y="160.8">SS5013-48</text>
<text x="57.4" y="176.2">49</text>
<text x="111.9" y="186.8">3 3/8 TYP</text>
<text x="306.4" y="191.9">SS4002</text>
<text x="357.3" y="209.1">NOTES:</text>
<text x="357.3" y="213.3">1.</text>
<text x="367.3" y="213.3">SEAL WELD.</text>
<text x="57.8" y="227.5">1/2</text>
<text x="357.3" y="222.2">NOTES:</text>
<text x="357.3" y="226.4">1.</text>
<text x="367.3" y="226.4">SEAL WELD.</text>
<text x="179.5" y="228.5">OUTSIDE VIEW</text>
<text x="357.3" y="230.6">2.</text>
<text x="367.3" y="230.6">HOT DIP GALVANIZE.</text>
<text x="365.1" y="255.9">COLUMN SUB LEFT FRONT</text>
<text x="285.5" y="261.4">MO</text>
<text x="308.3" y="261.3">8/8/2016</text>
<text x="334.3" y="261.6">RELEASED</text>
<text x="11.8" y="266.1">ZONE</text>
<text x="28.6" y="266.1">REV.</text>
<text x="87.1" y="266.1">REV. DESCRIPTION</text>
<text x="174.9" y="266.1">BY</text>
<text x="190.6" y="266.1">DATE</text>
<text x="208.5" y="266.1">APP'D</text>
<text x="227.1" y="266.1">DATE</text>
<text x="243.7" y="266.1">DO NOT SCALE</text>
<text x="328.9" y="266.7">SHEET 7 OF 12</text>
<text x="360.6" y="266.5">B</text>
<text x="368.4" y="266.6">COL-7</text>
<text x="416.7" y="266.5">(1)</text>
</g>
<g font-size="4">
<text x="33.6" y="7.1">8</text>
<text x="85.2" y="7.1">7</text>
<text x="137" y="7.1">6</text>
<text x="188.6" y="7.1">5</text>
<text x="240.3" y="7.1">4</text>
<text x="292.1" y="7.1">3</text>
<text x="343.8" y="7.1">2</text>
<text x="395.7" y="7.1">1</text>
<text x="4.9" y="29.8">F</text>
<text x="424.5" y="29.9">F</text>
<text x="4.8" y="76">E</text>
<text x="424.3" y="73.5">E</text>
<text x="4.7" y="117.7">D</text>
<text x="424.2" y="116.9">D</text>
<text x="4.7" y="159.3">C</text>
<text x="424.2" y="160.4">C</text>
<text x="4.8" y="204">B</text>
<text x="424.3" y="204">B</text>
<text x="4.8" y="246.1">A</text>
<text x="424.3" y="246">A</text>
<text x="33.6" y="274.2">8</text>
<text x="85.2" y="274.2">7</text>
<text x="137" y="274.2">6</text>
<text x="188.6" y="274.2">5</text>
<text x="240.3" y="274.2">4</text>
<text x="292.1" y="274.2">3</text>
<text x="343.8" y="274.2">2</text>
<text x="395.8" y="274.2">1</text>
</g>
<text font-size="3.2" x="83.8" y="214.8" transform="rotate(-90 83.8 214.8)">MK. INSIDE</text>
<g font-size="2.6">
<text x="245.7" y="249.3">FRACTIONAL ±</text>
<text x="245.7" y="252.3">X.X</text>
<text x="245.7" y="255.3">X.XX</text>
<text x="262.9" y="252.3">±0.062</text>
<text x="262.9" y="255.3">±0.031</text>
<text x="245.7" y="258.3">X.XXX</text>
<text x="245.7" y="261.2">ANGULAR</text>
<text x="262.9" y="258.3">±0.010</text>
<text x="262.9" y="261.2">±0.5</text>
</g>
<g font-size="2.2">
<text x="359.5" y="262.8">SIZE</text>
<text x="365.3" y="262.7">DRAWING NO.</text>
<text x="417.5" y="262.8">REV</text>
</g>
<text font-size="2.1" x="14.7" y="269.5">THIS DRAWING AND THE INFORMATION CONTAINED ON IT ARE THE EXCLUSIVE PROPERTY OF HARSCO CORP. THE COPYING, REPRODUCING, TRANSMITTING, OR DISTRIBUTION OF THIS DRAWING OR ANY INFORMATION CONTAINED ON IT, WHETHER IN PART OR AS A WHOLE, WITHOUT THE PRIOR WRITTEN CONSENT OF HARSCO CORP IS PROHIBITED. © 2019 HARSCO CORPORATION. ALL RIGHTS RESERVED.</text>
<g font-size="2">
<text x="242.9" y="239.8">ALL DIMENSIONS ARE INCHES</text>
<text x="243.1" y="236.8">UNLESS OTHERWISE SPECIFIED:</text>
<text x="242.9" y="242.1">DIMENSIONS IN [ ] ARE METRIC</text>
<text x="242.9" y="244.4">REMOVE BURRS &amp; SHARP EDGES</text>
<text x="242.9" y="246.7">MACHINE FINISH: 125 MICRO</text>
</g>
<g font-size="1.7">
<text x="274.8" y="236.1">THIRD ANGLE PROJ</text>
<text x="292" y="236.1">JOB NO.</text>
<text x="328.5" y="236.1">MODEL</text>
<text x="274.8" y="242.5">CUSTOMER</text>
<text x="274.8" y="247.8">CUSTOMER PROJECT</text>
<text x="274.8" y="253.1">ESTIMATED DRY WEIGHT (LBS)</text>
<text x="274.8" y="258.3">DRAWN BY</text>
<text x="274.8" y="263.6">CHECKED BY</text>
<text x="302.2" y="263.6">DATE</text>
<text x="302.2" y="258.3">DATE</text>
<text x="328.2" y="258.3">STATUS</text>
</g>
</svg>
